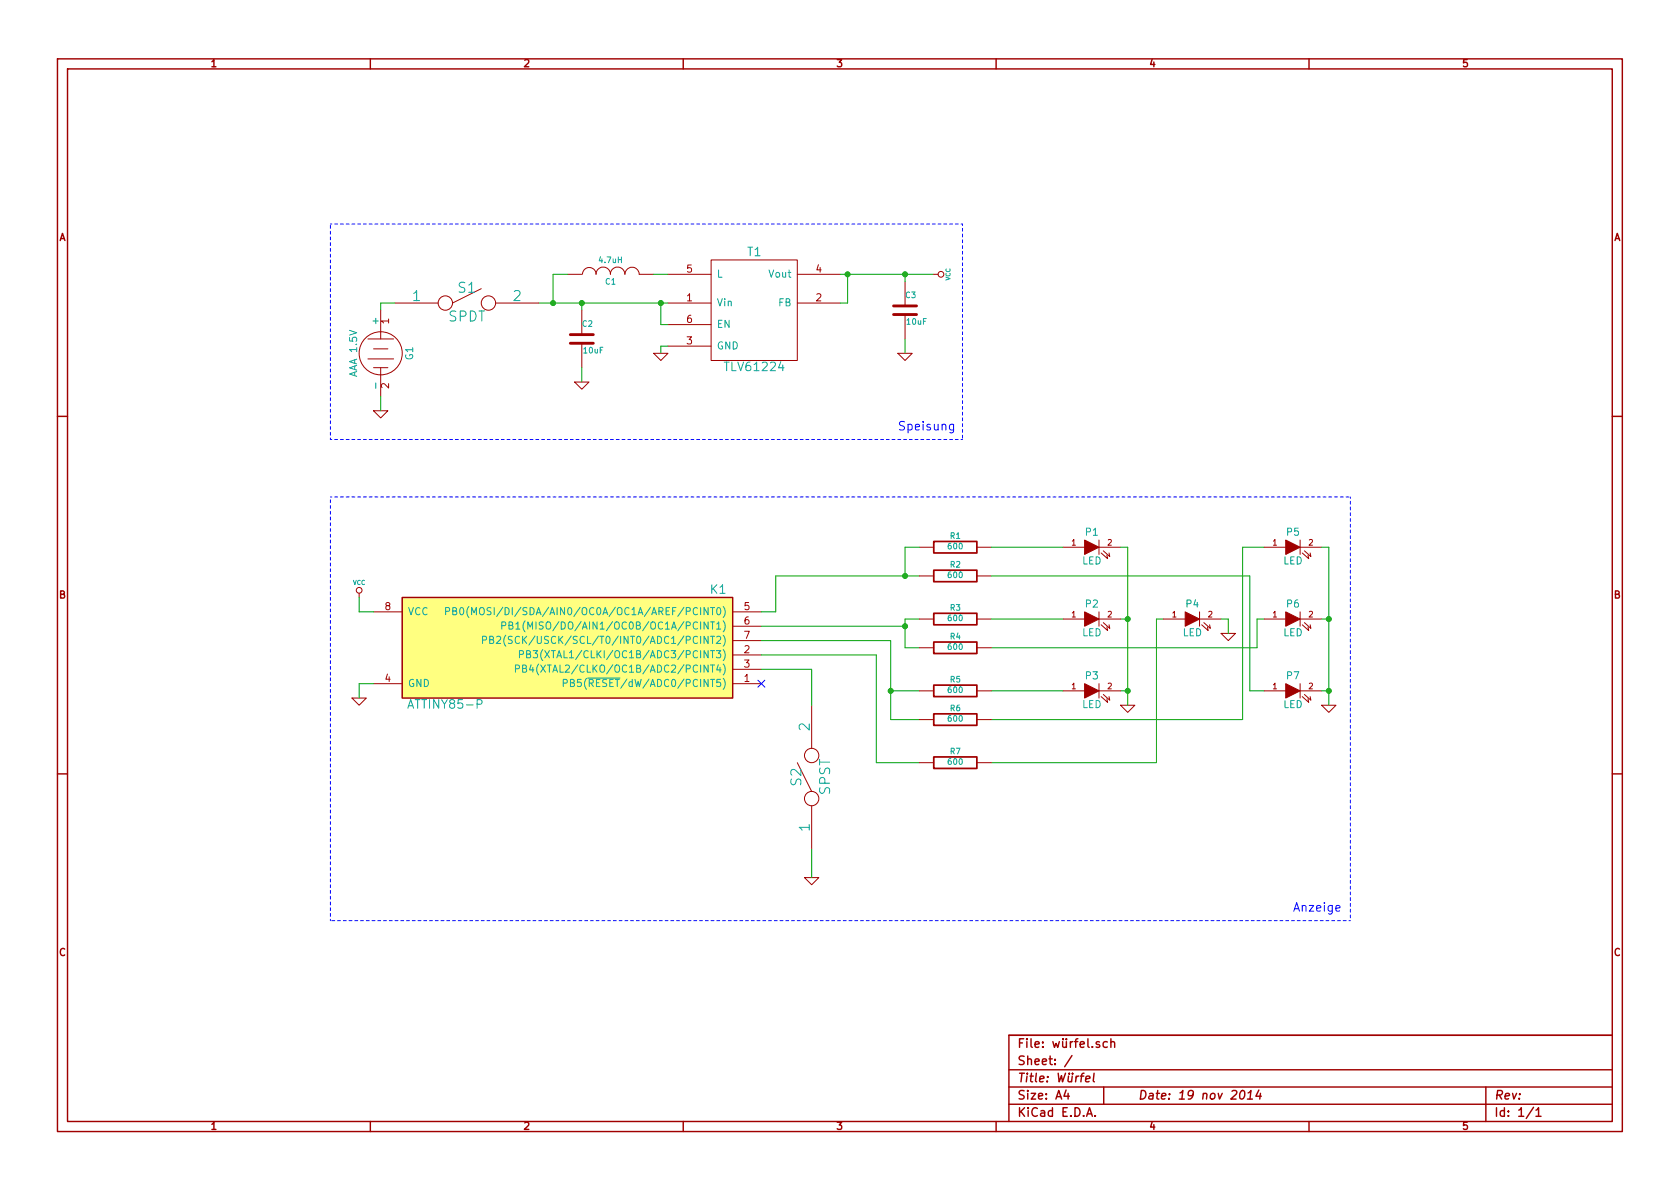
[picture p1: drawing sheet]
<svg xmlns="http://www.w3.org/2000/svg" width="297mm" height="210mm" viewBox="0 0 297 210" stroke-linecap="round" stroke-linejoin="round" font-family="sans-serif">
<g fill="none" stroke="#a00000" stroke-width=".25">
<path d="M10.2 10.4h276.6v189.7h-276.6zM11.9 12.2h273.2v186.1h-273.2zM65.5 10.4v1.8M120.8 10.4v1.8M176.1 10.4v1.8M231.4 10.4v1.8M10.2 73.6h1.7M285.1 73.6h1.7M71.1 105.7h58.4v17.7h-58.4zM10.2 136.8h1.7M285.1 136.8h1.7M65.5 198.3v1.8"/>
<path d="M120.8 198.3v1.8M176.1 198.3v1.8M178.4 189.2h106.7M178.4 195.3h106.7M178.4 192.2h106.7M188.5 192.8l-.4 1h1M188.8 193.3v1.1M189.5 186.7l-1.3 1.9M191.9 190.8l.8-.1v-.3h-.6l-.2 .7 .2 .2 .5-.1M192.1 197.4l.5-1.5 .5 1.5M192.3 197h.7M193.4 189.8l-.1 1.3 .2 .2"/>
<path d="M193.6 197.3v.1M195.1 192.2v3.1M195.8 184.3a.48 .48 0 0 0-.7 0v.8l.3 .1 .4-.1M196.4 184.3h.1a.36 .36 0 0 1 .6 .1v.8M196.4 183.7v1.5M219.4 193l.4-.2a.88 .88 0 0 1-.3 1.6l-.3-.3a1.19 1.19 0 0 1 .2-1.1zM220.5 194.4h.9M220.7 193.3l.5-.5-.2 1.6M222.6 192.8l-.6 1h1M222.9 193.3l-.2 1.1M231.4 198.3v1.8M262.7 192.2v6.1"/>
<path d="M271.1 195.8l-1.3 2M271.6 196.3l.4-.4v1.5M271.6 197.4h.9M285.1 183.1h-106.7v15.2"/>
</g>
<path d="M71.1 105.7h58.4v17.7h-58.4z" fill="#ffff80" stroke="#ffff80" stroke-width=".25"/>
<g fill="none" stroke="#a00000" stroke-width=".18">
<path d="M65 59.9h4.6M67.3 54.9v5M69.8 53.6h7.7M85.1 51l-5.1 2.6M87.6 53.6h7.6M100.3 48.5h2.6M102.9 54.9v4.3M103 48.5a1.19 1.19 0 0 1 1.2-1.2 1.19 1.19 0 0 1 1.2 1.2 1.27 1.27 0 0 1 1.3-1.3 1.27 1.27 0 0 1 1.2 1.3 1.27 1.27 0 0 1 1.3-1.3 1.27 1.27 0 0 1 1.3 1.3M110.5 48.5a1.24 1.24 0 0 1 1.3-1.2 1.24 1.24 0 0 1 1.2 1.2h2.6M118.1 48.5h7.6M118.1 53.6h7.6M118.1 57.4h7.6"/>
<path d="M125.7 46h15.3v17.7h-15.3zM141 48.5h7.6M141 53.6h7.6M160 49.8v4.3M160 55.6v4.3M165.1 48.5h.8M65 63.5h4.6M66 72.6h2.6l-1.3 1.3zM66 61.7h2.6M66 65h2.6M67.3 65v5.1M101.6 67.6h2.5l-1.2 1.2z"/>
<path d="M102.9 60.7v4.3M115.6 62.5h2.5l-1.3 1.2zM118.1 61.2h7.6M158.7 62.5h2.6l-1.3 1.2zM162.6 96.8h2.5M172.7 96.8h2.6M188 96.8h3.8M194.3 95.5v2.5M194.3 96.8h3.8M194.7 97.8l1.1 1-.1-.6M195.1 97.4l1.1 1-.1-.6M223.5 96.8h3.8"/>
<path d="M229.9 96.8h3.8M229.9 95.5v2.5M230.3 97.8l1.1 1-.1-.6M230.6 97.4l1.2 1-.2-.6M63.5 104.9v.8M66 108.2h5.1M129.5 115.8h5.1M129.5 118.4h5.1M129.5 108.2h5.1M129.5 110.7h5.1M129.5 113.3h5.1M162.6 101.8h2.5"/>
<path d="M162.6 109.5h2.5M162.6 114.5h2.5M172.7 101.8h2.6M172.7 109.5h2.6M172.7 114.5h2.6M188 109.5h3.8M194.3 108.2v2.5M194.3 109.5h3.8M194.7 110.5l1.1 1-.1-.6M195.1 110.1l1.1 1-.1-.6M205.7 109.5h3.8M212.1 109.5h3.8"/>
<path d="M212.1 108.2v2.5M212.5 110.5l1.1 1-.1-.6M212.9 110.1l1.1 1-.1-.6M215.9 112h2.5l-1.2 1.3zM223.5 109.5h3.8M229.9 109.5h3.8M229.9 108.2v2.5M230.3 110.5l1.1 1-.1-.6M230.6 110.1l1.2 1-.2-.6M62.2 123.4h2.6l-1.3 1.3zM66 120.9h5.1M129.5 120.9h5.1"/>
<path d="M141 134.9l2.5 5M143.5 124.7v7.6M162.6 122.2h2.5M162.6 127.2h2.5M162.6 134.9h2.5M172.7 122.2h2.6M172.7 127.2h2.6M172.7 134.9h2.6M188 122.2h3.8M194.3 120.9v2.5M194.3 122.2h3.8M194.7 123.2l1.1 1-.1-.6"/>
<path d="M195.1 122.8l1.1 1-.1-.6M198.1 124.7h2.6l-1.3 1.3zM223.5 122.2h3.8M229.9 122.2h3.8M229.9 120.9v2.5M230.3 123.2l1.1 1-.1-.6M230.6 122.8l1.2 1-.2-.6M233.7 124.7h2.5l-1.3 1.3zM142.2 155.2h2.6l-1.3 1.3zM143.5 142.5v7.6"/>
<circle cx="78.7" cy="53.6" r="1.27"/>
<circle cx="86.4" cy="53.6" r="1.27"/>
<circle cx="166.4" cy="48.5" r=".51"/>
<circle cx="67.3" cy="62.5" r="3.8"/>
<circle cx="63.5" cy="104.4" r=".51"/>
<circle cx="143.5" cy="133.6" r="1.27"/>
<circle cx="143.5" cy="141.2" r="1.27"/>
</g>
<g fill="none" stroke="#00a0a0" stroke-width=".18">
<path d="M78.8 108.1l.6-.1 .1-.4-.2-.2h-.5v1.3M80.1 108h.5l.1-.2v-.2l-.6-.2v1.3h.4l.2-.1 .1-.3-.3-.3M81.4 107.6l.2-.2a.67 .67 0 0 1 .4 .7 .67 .67 0 0 1-.4 .6l-.2-.1-.1-.4zM82.9 107.3a1.47 1.47 0 0 0 0 1.9M83.4 108.7v-1.3l.4 1 .4-1v1.3M84.8 107.6l.3-.2a.45 .45 0 0 1 .5 .5v.4l-.2 .4h-.4a1.02 1.02 0 0 1-.2-1.1zM85.3 113.2l.6-.1 .1-.5-.2-.1h-.5v1.3M86.6 113.1h.5l.1-.2v-.3l-.6-.1v1.3h.5l.1-.1 .1-.3-.3-.3M87.8 112.6l.5-.1 .2 .4-.8 .9h.8M88.7 110.6h.6l.1-.5-.2-.1h-.5v1.2M89.4 112.3a1.47 1.47 0 0 0 0 2M90 110.6l.5-.1 .2-.1-.1-.3-.6-.1v1.2h.5l.2-.1v-.3l-.3-.2"/>
<path d="M90.6 112.6l-.5-.1-.2 .1 .1 .5 .5 .2 .1 .3-.3 .2-.4-.1M91.1 118.3l.6-.1 .1-.5-.2-.1h-.5v1.3M91.2 110.4l.4-.4v1.2M91.2 111.2h.7M91.8 115.7h.7v-.5l-.2-.1h-.5v1.2M91.8 112.6a.5 .5 0 0 0-.6 0 .5 .5 0 0 0-.1 .7 .45 .45 0 0 0 .2 .4 .45 .45 0 0 0 .5 0M92.4 118.2h.5l.2-.2-.1-.3-.6-.1v1.3h.5l.2-.2v-.2l-.3-.3M92.8 109.8a1.47 1.47 0 0 0 0 1.9M93.1 115.7l.5-.1 .2-.2-.1-.2-.6-.1v1.2h.5l.2-.1v-.3l-.3-.2M93.3 111.2v-1.2l.5 .9 .4-.9v1.2M93.9 117.5l-.3 1h.8M94.2 118v.9"/>
<path d="M94.3 115.1h.7l-.4 .4 .4 .2v.5l-.2 .1-.5-.1M96 114.9a1.47 1.47 0 0 0 0 1.9M103.9 119.9h5.7M99.6 120.8l.6-.1 .1-.4-.2-.2h-.5v1.3M100.9 120.7h.5l.1-.2v-.2l-.6-.2v1.3h.4l.2-.1 .1-.3-.3-.3M102.7 120.1h-.6v.6l.2-.1 .4 .1v.6l-.1 .1-.5-.1"/>
</g>
<g fill="#a00000" stroke="#a00000" stroke-width=".18">
<path d="M191.8 95.5l2.5 1.3-2.5 1.2z"/>
<path d="M191.8 108.2l2.5 1.3-2.5 1.2z"/>
<path d="M191.8 120.9l2.5 1.3-2.5 1.2z"/>
<path d="M209.5 108.2l2.6 1.3-2.6 1.2z"/>
<path d="M227.3 95.5l2.6 1.3-2.6 1.2z"/>
<path d="M227.3 108.2l2.6 1.3-2.6 1.2z"/>
<path d="M227.3 120.9l2.6 1.3-2.6 1.2z"/>
</g>
<path d="M165.1 95.8h7.6v2h-7.6zM165.1 100.8h7.6v2.1h-7.6zM165.1 108.5h7.6v2h-7.6zM165.1 113.5h7.6v2.1h-7.6zM165.1 121.2h7.6v2h-7.6zM165.1 126.2h7.6v2.1h-7.6zM165.1 133.9h7.6v2h-7.6z" fill="none" stroke="#a00000" stroke-width=".3"/>
<path d="M100.8 59.2h4.1M158 55.6h4.1M158 54.1h4.1M100.8 60.7h4.1" fill="none" stroke="#a00000" stroke-width=".51"/>
<g fill="none" stroke="#00a000" stroke-width=".18">
<path d="M69.8 53.6h-2.5v1.3M95.2 53.6h22.9M100.3 48.5h-2.5v5.1M102.9 53.6v1.3M115.6 48.5h2.5M116.8 53.6v3.8h1.3M148.6 48.5h16.5M149.9 48.5v5.1h-1.3M160 48.5v1.3M160 59.9v2.6M67.3 70.1v2.5M102.9 65v2.6"/>
<path d="M118.1 61.2h-1.3v1.3M162.6 96.8h-2.6v5M175.3 96.8h12.7M198.1 96.8h1.3v27.9M223.5 96.8h-3.8v30.4h-44.4M233.7 96.8h1.2v27.9M63.5 105.7v2.5h2.5M134.6 113.3h22.9v13.9h5.1M134.6 115.8h20.3v19.1h7.7M134.6 110.7h25.4M134.6 118.4h8.9v6.3M162.6 109.5h-2.6v5h2.6"/>
<path d="M162.6 101.8h-25.4v6.4h-2.6M175.3 101.8h45.7v20.4h2.5M175.3 109.5h12.7M198.1 109.5h1.3M205.7 109.5h-1.2v25.4h-29.2M215.9 109.5h1.3v2.5M223.5 109.5h-1.3v5h-46.9M233.7 109.5h1.2M66 120.9h-2.5v2.5M157.5 122.2h5.1M175.3 122.2h12.7M198.1 122.2h1.3"/>
<path d="M233.7 122.2h1.2M143.5 150.1v5.1"/>
</g>
<g fill="#00a000" stroke="#00a000" stroke-width=".25">
<circle cx="199.4" cy="109.5" r=".41"/>
<circle cx="199.4" cy="122.2" r=".41"/>
<circle cx="160" cy="101.8" r=".41"/>
<circle cx="160" cy="110.7" r=".41"/>
<circle cx="157.5" cy="122.2" r=".41"/>
<circle cx="149.9" cy="48.5" r=".41"/>
<circle cx="116.8" cy="53.6" r=".41"/>
<circle cx="102.9" cy="53.6" r=".41"/>
<circle cx="97.8" cy="53.6" r=".41"/>
<circle cx="160" cy="48.5" r=".41"/>
<circle cx="234.9" cy="109.5" r=".41"/>
<circle cx="234.9" cy="122.2" r=".41"/>
</g>
<path d="M134 120.3l1.2 1.2M135.2 120.3l-1.2 1.2" fill="none" stroke="#0000c0" stroke-width=".18"/>
<path d="M58.4 39.6h111.8M170.2 39.6v38.1M58.4 77.7v-38.1M170.2 77.7h-111.8M58.4 87.9h180.4M238.8 87.9v74.9M58.4 162.8v-74.9M238.8 162.8h-180.4" fill="none" stroke="#00f" stroke-width=".18" stroke-dasharray=".5" stroke-dashoffset=".3"/>
<path d="M168.6 75v1.3l-.3 .2h-.4M168.6 75.1a.48 .48 0 0 0-.7 .1v.7l.3 .1h.4M236.2 160.6l.7-.1v-.3l-.5-.1-.2 .2 .1 .8h.6" fill="none" stroke="#00f" stroke-width=".18"/>
<g font-size="2.5" fill="#00a0a0">
<text x="73" y="53.3">1</text>
<text x="81.1" y="51.9">S1</text>
<text x="90.8" y="53.3">2</text>
<text x="79.2" y="56.9">SPDT</text>
<text x="143.3" y="129.2" transform="rotate(-90 143.3 129.2)">2</text>
<text x="141.8" y="138.9" transform="rotate(-90 141.8 138.9)">S2</text>
<text x="146.9" y="140.6" transform="rotate(-90 146.9 140.6)">SPST</text>
<text x="143.3" y="147" transform="rotate(-90 143.3 147)">1</text>
</g>
<g font-size="2.1" fill="#00a0a0">
<text x="132.1" y="45.4">T1</text>
<text x="128.4" y="65.7">TLV61224</text>
<text x="125.6" y="105.1">K1</text>
<text x="72.7" y="125.4">ATTINY85-P</text>
</g>
<g font-size="2.1" fill="#00f">
<text x="158.7" y="76.2">Speisung</text>
<text x="228.6" y="161.3">Anzeige</text>
</g>
<g font-size="2.1" fill="#a00000">
<text x="179.9" y="185.4">File: würfel.sch</text>
<text x="179.9" y="191.5">Title: Würfel</text>
<text x="179.9" y="188.4">Sheet: /</text>
<text x="179.9" y="197.6">KiCad E.D.A.</text>
<text x="179.9" y="194.5">Size: A4</text>
<text x="201.2" y="194.5">Date: 19 nov 2014</text>
<text x="264.2" y="194.5">Rev:</text>
<text x="264.2" y="197.6">Id: 1/1</text>
</g>
<g font-size="1.8" fill="#a00000">
<text x="37.3" y="11.9">1</text>
<text x="92.7" y="11.9">2</text>
<text x="148" y="11.9">3</text>
<text x="203.3" y="11.9">4</text>
<text x="258.6" y="11.9">5</text>
<text x="10.4" y="42.7">A</text>
<text x="285.3" y="42.7">A</text>
<text x="121.4" y="53.3">1</text>
<text x="121.4" y="48.3">5</text>
<text x="144.3" y="53.3">2</text>
<text x="144.3" y="48.3">4</text>
<text x="68.8" y="57.2" transform="rotate(-90 68.8 57.2)">1</text>
<text x="121.4" y="57.1">6</text>
<text x="121.4" y="61">3</text>
<text x="68.8" y="68.7" transform="rotate(-90 68.8 68.7)">2</text>
<text x="10.4" y="105.9">B</text>
<text x="68.1" y="107.9">8</text>
<text x="131.6" y="107.9">5</text>
<text x="285.3" y="105.9">B</text>
<text x="131.6" y="110.5">6</text>
<text x="131.6" y="113">7</text>
<text x="131.6" y="115.6">2</text>
<text x="131.6" y="118.1">3</text>
<text x="68.1" y="120.6">4</text>
<text x="131.6" y="120.6">1</text>
<text x="10.4" y="169.1">C</text>
<text x="285.3" y="169.1">C</text>
<text x="37.3" y="199.8">1</text>
<text x="92.7" y="199.8">2</text>
<text x="148" y="199.8">3</text>
<text x="203.3" y="199.8">4</text>
<text x="258.6" y="199.8">5</text>
</g>
<g font-size="1.8" fill="#00a0a0">
<text x="126.7" y="49.1">L</text>
<text x="136" y="49.1">Vout</text>
<text x="67.1" y="57.3" transform="rotate(-90 67.1 57.3)">+</text>
<text x="126.7" y="54.2">Vin</text>
<text x="126.7" y="58">EN</text>
<text x="137.6" y="54.2">FB</text>
<text x="73.1" y="63.6" transform="rotate(-90 73.1 63.6)">G1</text>
<text x="126.7" y="61.8">GND</text>
<text x="63.2" y="66.4" transform="rotate(-90 63.2 66.4)">AAA 1.5V</text>
<text x="67.1" y="68.5" transform="rotate(-90 67.1 68.5)">-</text>
<text x="192" y="94.8">P1</text>
<text x="227.5" y="94.8">P5</text>
<text x="191.3" y="99.9">LED</text>
<text x="226.8" y="99.9">LED</text>
<text x="192" y="107.5">P2</text>
<text x="209.8" y="107.5">P4</text>
<text x="227.5" y="107.5">P6</text>
<text x="72.1" y="108.8">VCC</text>
<text x="85.5" y="108.8">PB0(MOSI/DI/SDA/AIN0/OC0A/OC1A/AREF/PCINT0)</text>
<text x="91.7" y="113.9">PB2(SCK/USCK/SCL/T0/INT0/ADC1/PCINT2)</text>
<text x="94.1" y="111.4">PB1(MISO/DO/AIN1/OC0B/OC1A/PCINT1)</text>
<text x="191.3" y="112.6">LED</text>
<text x="209.1" y="112.6">LED</text>
<text x="226.8" y="112.6">LED</text>
<text x="95.3" y="119">PB4(XTAL2/CLKO/OC1B/ADC2/PCINT4)</text>
<text x="96.2" y="116.5">PB3(XTAL1/CLKI/OC1B/ADC3/PCINT3)</text>
<text x="72.1" y="121.5">GND</text>
<text x="102.7" y="121.5">PB5(RESET/dW/ADC0/PCINT5)</text>
<text x="191.3" y="125.3">LED</text>
<text x="192" y="120.2">P3</text>
<text x="226.8" y="125.3">LED</text>
<text x="227.5" y="120.2">P7</text>
</g>
<g font-size="1.4" fill="#00a0a0">
<text x="106" y="46.6">4.7uH</text>
<text x="107.1" y="50.4">C1</text>
<text x="160.1" y="52.8">C3</text>
<text x="103" y="57.8">C2</text>
<text x="160.4" y="57.4">10uF</text>
<text x="103.2" y="62.5">10uF</text>
<text x="168" y="95.3">R1</text>
<text x="167.7" y="97.2">600</text>
<text x="168" y="100.4">R2</text>
<text x="167.7" y="102.3">600</text>
<text x="167.7" y="109.9">600</text>
<text x="168" y="108">R3</text>
<text x="168" y="113.1">R4</text>
<text x="167.7" y="115">600</text>
<text x="167.7" y="122.6">600</text>
<text x="168" y="120.7">R5</text>
<text x="168" y="125.8">R6</text>
<text x="167.7" y="127.7">600</text>
<text x="167.7" y="135.3">600</text>
<text x="168" y="133.4">R7</text>
</g>
<g font-size="1.4" fill="#a00000">
<text x="189.5" y="96.5">1</text>
<text x="195.8" y="96.5">2</text>
<text x="225" y="96.5">1</text>
<text x="231.4" y="96.5">2</text>
<text x="189.5" y="109.2">1</text>
<text x="195.8" y="109.2">2</text>
<text x="207.3" y="109.2">1</text>
<text x="213.6" y="109.2">2</text>
<text x="225" y="109.2">1</text>
<text x="231.4" y="109.2">2</text>
<text x="189.5" y="121.9">1</text>
<text x="195.8" y="121.9">2</text>
<text x="225" y="121.9">1</text>
<text x="231.4" y="121.9">2</text>
</g>
<g font-size="1.1" fill="#00a0a0">
<text x="168.1" y="49.6" transform="rotate(-90 168.1 49.6)">VCC</text>
<text x="62.4" y="103.4">VCC</text>
</g>
</svg>
